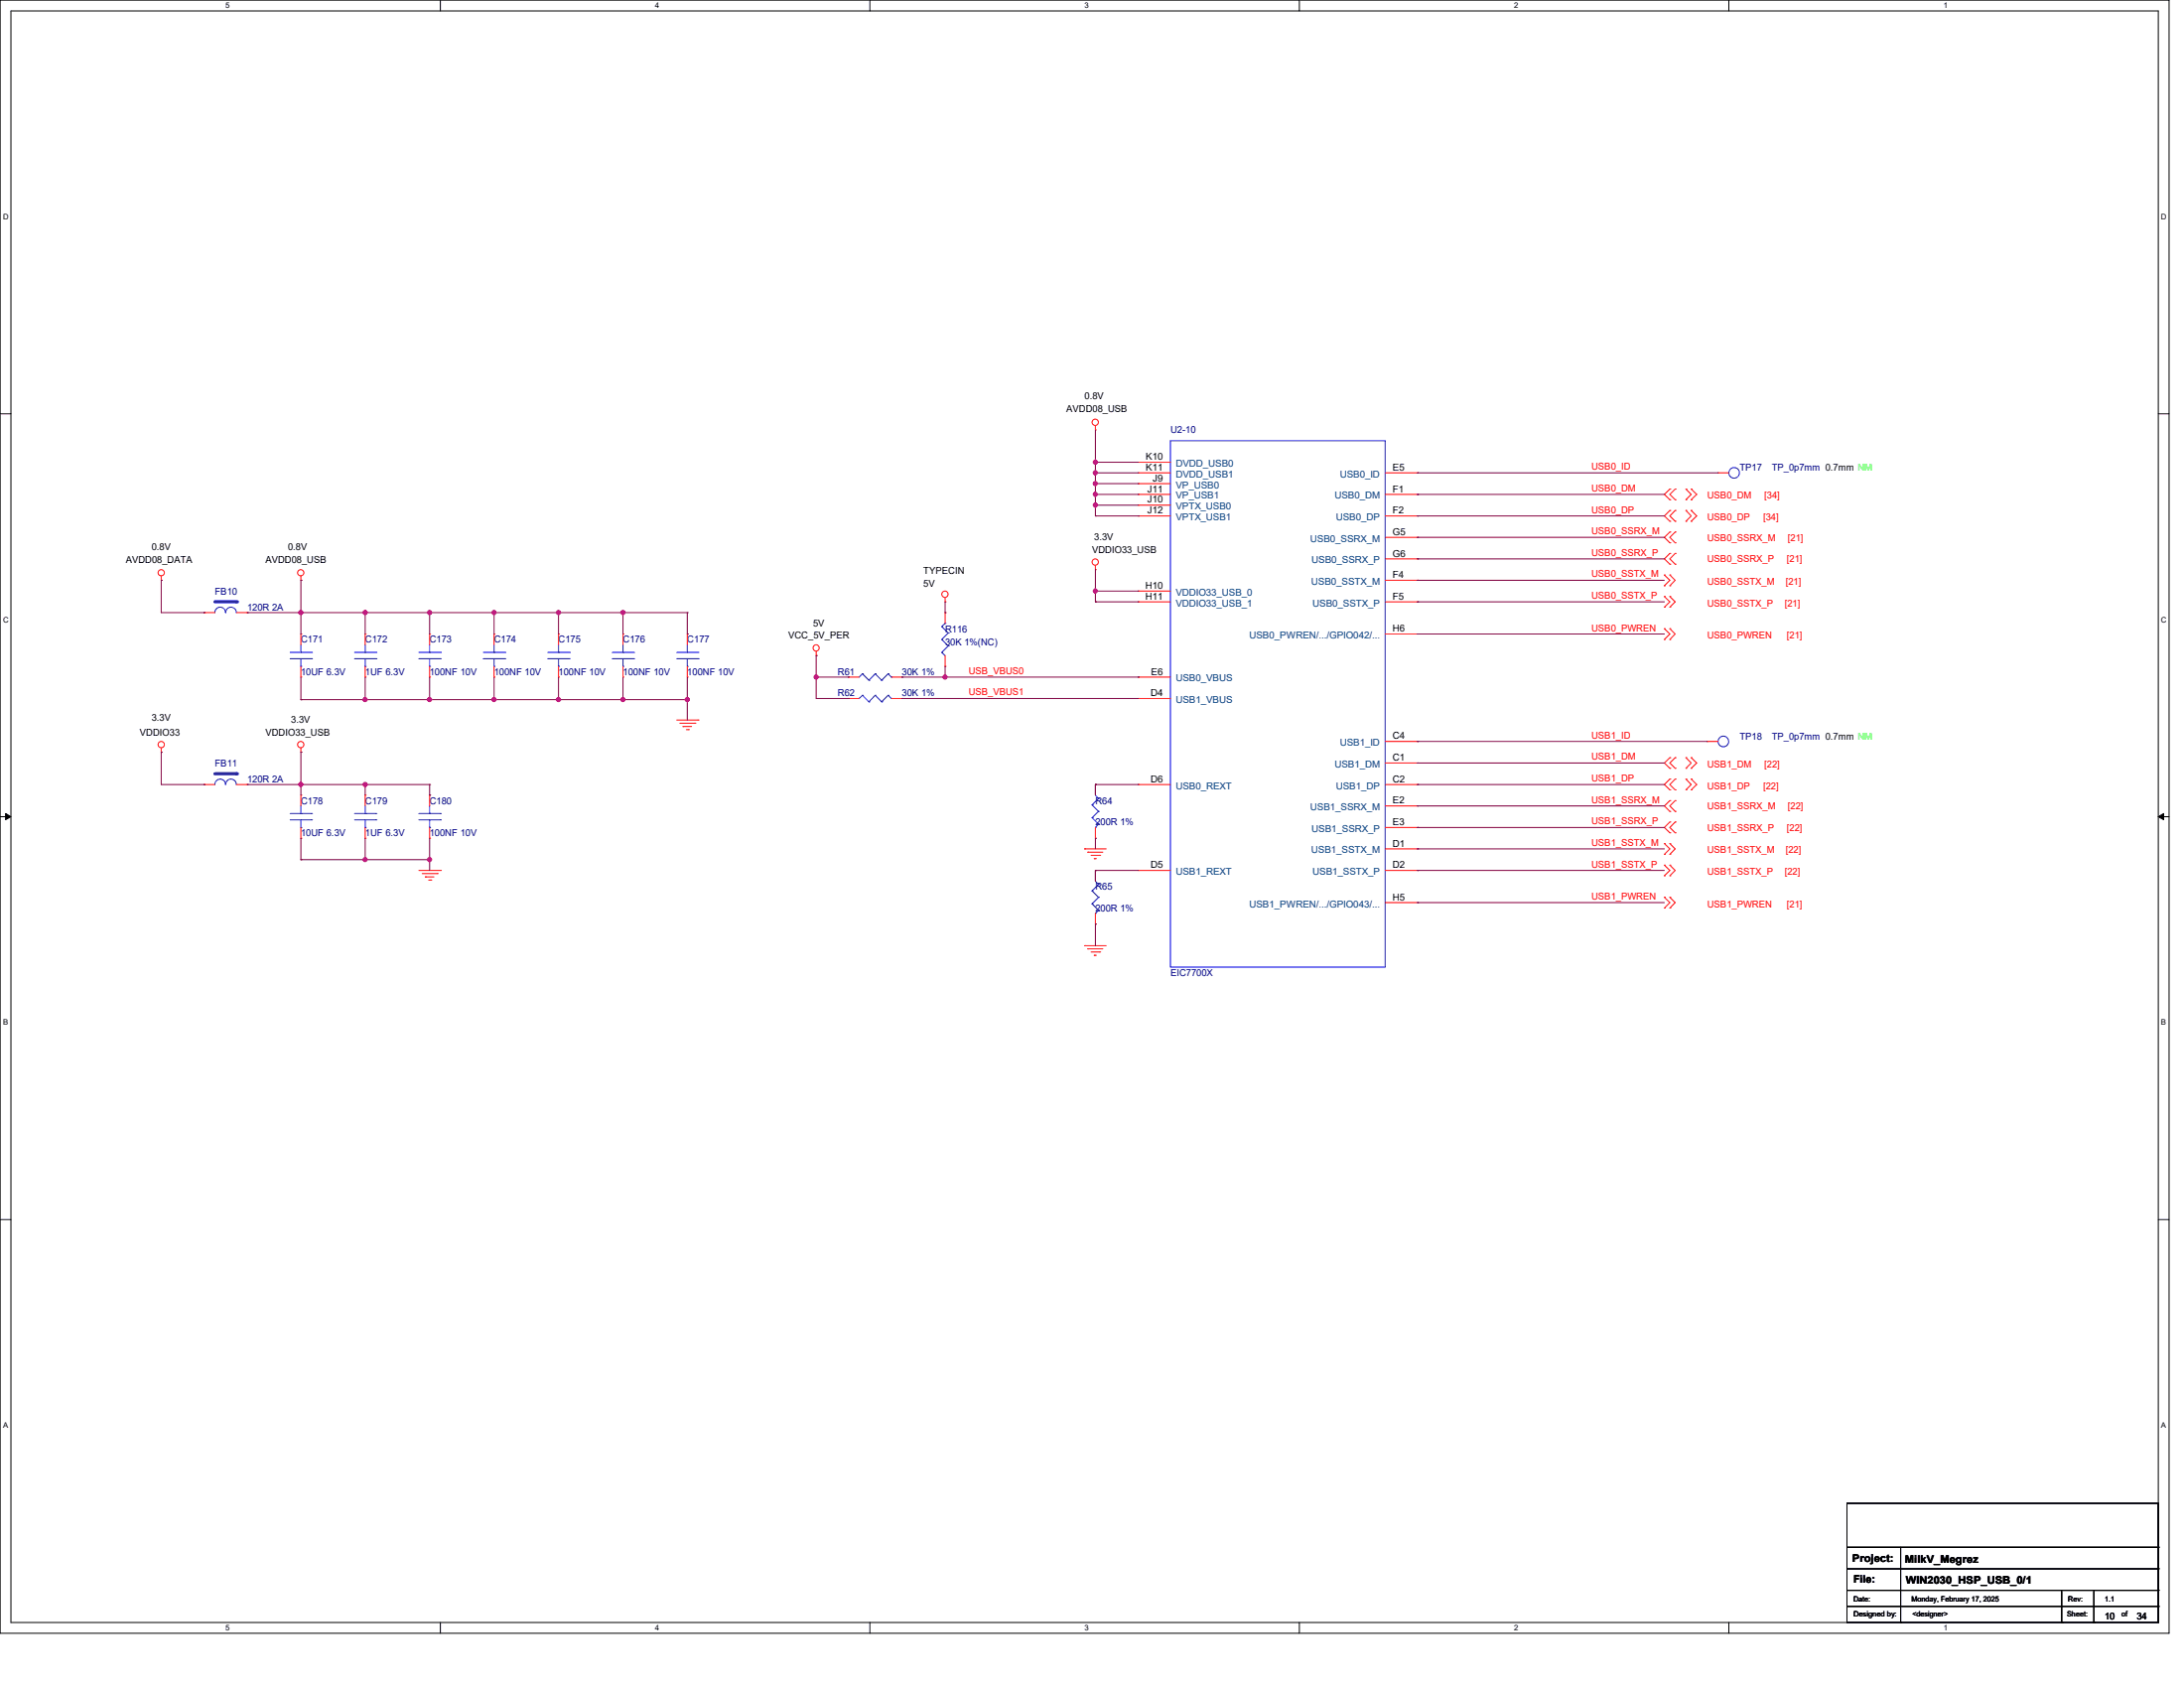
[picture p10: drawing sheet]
<svg xmlns="http://www.w3.org/2000/svg" width="558mm" height="431mm" viewBox="0 0 558 431" stroke-linecap="round" stroke-linejoin="round" font-family="sans-serif">
<g fill="none" stroke="#000" stroke-width=".25">
<path d="M0 0h554.2v417h-554.2zM2.8 2.8h548.6v411.5h-548.6zM112.5 0v2.8M222.2 0v2.8M332 0v2.8M441.7 0v2.8M0 105.7h2.8M551.4 105.7h2.8M0 208.5h2.8M1.4 207.7l1.4 .8-1.4 .8zM551.4 208.5l1.4-.8v1.6zM551.4 208.5h2.8"/>
<path d="M0 311.4h2.8M551.4 311.4h2.8M471.9 383.8h79.5v30.5h-79.5zM471.9 395.1h79.5M485.6 395.1v19.2M551.4 395.1h.1M112.5 414.3v2.7M222.2 414.3v2.7M332 414.3v2.7M441.7 414.3v2.7M471.9 400.6h79.5M471.9 406.1h79.5"/>
<path d="M471.9 410.2h79.5M485.6 414.3h.1M526.8 414.3h.1M526.8 406.1v8.2M535 414.3h.1M535 406.1v8.2M551.4 400.6h.1M551.4 406.1h.1M551.4 410.2h.1"/>
</g>
<path d="M1.4 207.7l1.4 .8-1.4 .8zM551.4 208.5l1.4-.8v1.6z" fill="#000"/>
<g fill="none" stroke="#f00" stroke-width=".25">
<path d="M279.9 109.8h.1M279.9 108.7v1.1M426.6 124.9h.1M426.6 127.6h.1M426.6 130.3h.1M426.6 133.1h.1M426.6 135.8h.1M426.6 138.6h.1M426.6 124.9l-1.4 1.3 1.4 1.4M426.6 130.3l-1.4 1.4 1.4 1.4M426.6 135.8l-1.4 1.4 1.4 1.4M428 127.6h.1"/>
<path d="M428 124.9h.1M428 133.1h.1M428 130.3h.1M428 138.6h.1M428 135.8h.1M428 124.9l-1.4 1.3 1.4 1.4M428 130.3l-1.4 1.4 1.4 1.4M428 135.8l-1.4 1.4 1.4 1.4M430.7 127.6h.1M430.7 124.9h.1M430.7 133.1h.1M430.7 130.3h.1"/>
<path d="M430.7 124.9l1.4 1.3-1.4 1.4M430.7 130.3l1.4 1.4-1.4 1.4M432.1 127.6h.1M432.1 124.9h.1M432.1 133.1h.1M432.1 130.3h.1M432.1 124.9l1.4 1.3-1.4 1.4M432.1 130.3l1.4 1.4-1.4 1.4M41.2 148.2h.1M41.2 147.1v1.1M76.9 148.2h.1M76.9 147.1v1.1"/>
<path d="M241.5 153.7h.1M241.5 152.6v1.1M279.9 145.5h.1M279.9 144.4v1.1M425.2 149.6h.1M425.2 146.8h.1M425.2 155h.1M425.2 152.3h.1M425.2 146.8l1.4 1.4-1.4 1.4M425.2 152.3l1.4 1.4-1.4 1.3M426.6 141.3h.1M426.6 144.1h.1"/>
<path d="M426.6 149.6h.1M426.6 146.8h.1M426.6 155h.1M426.6 152.3h.1M426.6 141.3l-1.4 1.4 1.4 1.4M426.6 146.8l1.4 1.4-1.4 1.4M426.6 152.3l1.4 1.4-1.4 1.3M428 144.1h.1M428 141.3h.1M428 141.3l-1.4 1.4 1.4 1.4M76.9 161.9h.1M76.9 172.9h.1"/>
<path d="M76.9 161.9v2.7M76.9 170.1v2.8M208.5 167.4h.1M208.5 166.3v1.1M216.7 178.3h.1M216.7 178.3h2.8M227.8 178.3h2.7M230.5 178.3h.1M425.2 163.3h.1M425.2 160.5h.1M425.2 160.5l1.4 1.4-1.4 1.4M426.6 163.3h.1"/>
<path d="M426.6 160.5h.1M426.6 160.5l1.4 1.4-1.4 1.4M41.2 192.1h.1M41.2 191v1.1M76.9 192.1h.1M76.9 191v1.1M172.9 183.9h5.5M173.7 184.7h3.8M174.5 185.5h.1M174.5 185.5h2.2M175.3 186.3h.6M175.9 186.3h.1"/>
<path d="M177.5 184.7h.1M178.4 183.9h.1M426.6 193.5h.1M426.6 196.2h.1M426.6 198.9h.1M426.6 193.5l-1.4 1.3 1.4 1.4M426.6 198.9l-1.4 1.4 1.4 1.4M428 196.2h.1M428 193.5h.1M428 198.9h.1M428 193.5l-1.4 1.3 1.4 1.4M428 198.9l-1.4 1.4 1.4 1.4"/>
<path d="M430.7 196.2h.1M430.7 193.5h.1M430.7 198.9h.1M430.7 193.5l1.4 1.3-1.4 1.4M430.7 198.9l1.4 1.4-1.4 1.4M432.1 196.2h.1M432.1 193.5h.1M432.1 198.9h.1M432.1 193.5l1.4 1.3-1.4 1.4M432.1 198.9l1.4 1.4-1.4 1.4M436.2 189.3h.1M436.2 189.3h2.8"/>
<path d="M277.1 216.7h.1M277.1 216.7h5.5M277.9 217.6h.1M277.9 217.6h3.9M278.8 218.4h2.2M279.6 219.2h.1M279.6 219.2h.5M281 218.4h.1M425.2 218.1h.1M425.2 215.4h.1M425.2 215.4l1.4 1.3-1.4 1.4M426.6 201.7h.1"/>
<path d="M426.6 204.4h.1M426.6 207.2h.1M426.6 209.9h.1M426.6 212.6h.1M426.6 218.1h.1M426.6 215.4h.1M426.6 204.4l-1.4 1.4 1.4 1.4M426.6 209.9l-1.4 1.4 1.4 1.3M426.6 215.4l1.4 1.3-1.4 1.4M428 201.7h.1M428 207.2h.1M428 204.4h.1"/>
<path d="M428 212.6h.1M428 209.9h.1M428 204.4l-1.4 1.4 1.4 1.4M428 209.9l-1.4 1.4 1.4 1.3M430.7 201.7h.1M432.1 201.7h.1M107 222.2h5.5M107.9 223.1h3.8M108.7 223.9h.1M108.7 223.9h2.2M109.5 224.7h.6M110.1 224.7h.1"/>
<path d="M111.7 223.1h.1M112.5 222.2h.1M425.2 223.6h.1M425.2 220.9h.1M425.2 231.9h.1M425.2 229.1h.1M425.2 220.9l1.4 1.3-1.4 1.4M425.2 229.1l1.4 1.4-1.4 1.4M426.6 223.6h.1M426.6 220.9h.1M426.6 231.9h.1M426.6 229.1h.1"/>
<path d="M426.6 220.9l1.4 1.3-1.4 1.4M426.6 229.1l1.4 1.4-1.4 1.4M277.1 241.5h.1M277.1 241.5h5.5M277.9 242.3h.1M277.9 242.3h3.9M278.8 243.1h2.2M279.6 243.9h.1M279.6 243.9h.5M281 243.1h.1"/>
<circle cx="279.8" cy="107.8" r=".8"/>
<circle cx="41.2" cy="146.2" r=".8"/>
<circle cx="76.8" cy="146.2" r=".8"/>
<circle cx="241.4" cy="151.7" r=".8"/>
<circle cx="279.8" cy="143.5" r=".8"/>
<circle cx="208.5" cy="165.4" r=".79"/>
<circle cx="41.2" cy="190.1" r=".8"/>
<circle cx="76.8" cy="190.1" r=".8"/>
</g>
<g fill="none" stroke="#00f" stroke-width=".25">
<path d="M74.1 168.2h5.5M74.1 166.6h5.5M76.9 170.1h.1M76.9 166.6h.1M76.9 164.6v2M76.9 168.2v1.9M79.6 168.2h.1M79.6 166.6h.1M220.3 177.5h.1M220.3 177.5l-.8 .8M220.3 177.5l1.7 1.7M222 179.2h.1"/>
<path d="M223.6 177.5h.1M223.6 177.5l-1.6 1.7M223.6 177.5l1.7 1.7M225.3 179.2h.1M226.9 177.5h.1M226.9 177.5l-1.6 1.7M226.9 177.5l.9 .8M227.8 178.3h.1M54.9 200.3a1.36 1.36 0 0 1 1.4-1.4 1.36 1.36 0 0 1 1.3 1.4 1.38 1.38 0 0 1 1.4-1.4 1.38 1.38 0 0 1 1.4 1.4"/>
<circle cx="440.3" cy="189.3" r="1.35"/>
</g>
<path d="M54.9 197.6h5.5" fill="none" stroke="#00f" stroke-width=".8"/>
<circle cx="60.4" cy="197.6" r=".4" fill="#00f"/>
<g fill="none" stroke="#f00" stroke-width=".25">
<path d="M439 120.7h.1M439 120.7h2.7M241.5 156.4h.1M241.5 156.4v2.8M93.3 161.9h.1M93.3 172.9h.1M93.3 161.9v2.7M93.3 170.1v2.8M109.8 161.9h.1M109.8 172.9h.1M109.8 161.9v2.7M109.8 170.1v2.8"/>
<path d="M126.2 161.9h.1M126.2 172.9h.1M126.2 161.9v2.7M126.2 170.1v2.8M159.2 161.9h.1M159.2 172.9h.1M159.2 161.9v2.7M159.2 170.1v2.8M175.6 161.9h.1M175.6 172.9h.1M175.6 161.9v2.7M175.6 170.1v2.8"/>
<path d="M216.7 172.9h.1M216.7 172.9h2.8M227.8 172.9h2.7M230.5 172.9h.1M241.5 170.1h.1M241.5 167.4v2.7M52.2 200.3h.1M52.2 200.3h2.7M60.4 200.3h2.8M63.2 200.3h.1M76.9 203h.1M76.9 214h.1"/>
<path d="M76.9 203v2.8M76.9 211.3v2.7M279.9 200.3h.1M279.9 214h.1M279.9 200.3v2.7M279.9 211.3v2.7M279.9 222.2h.1M279.9 236h.1M279.9 222.2v2.8M279.9 233.2v2.8"/>
</g>
<g fill="none" stroke="#00f" stroke-width=".25">
<path d="M54.9 156.4a1.36 1.36 0 0 1 1.4-1.4 1.36 1.36 0 0 1 1.3 1.4 1.38 1.38 0 0 1 1.4-1.4 1.38 1.38 0 0 1 1.4 1.4M240.6 160h.1M240.6 160l1.7 1.6M241.5 159.2h.1M241.5 159.2l-.9 .8M90.6 168.2h5.5M90.6 166.6h5.5M93.3 170.1h.1M93.3 166.6h.1M93.3 164.6v2M93.3 168.2v1.9M96.1 168.2h.1"/>
<path d="M96.1 166.6h.1M107 168.2h5.5M107 166.6h5.5M109.8 170.1h.1M109.8 166.6h.1M109.8 164.6v2M109.8 168.2v1.9M112.5 168.2h.1M112.5 166.6h.1M123.5 168.2h5.5M123.5 166.6h5.5M126.2 170.1h.1"/>
<path d="M126.2 166.6h.1M126.2 164.6v2M126.2 168.2v1.9M129 168.2h.1M129 166.6h.1M156.4 168.2h5.5M156.4 166.6h5.5M159.2 170.1h.1M159.2 166.6h.1M159.2 164.6v2M159.2 168.2v1.9M161.9 168.2h.1"/>
<path d="M161.9 166.6h.1M172.9 168.2h5.5M172.9 166.6h5.5M175.6 170.1h.1M175.6 166.6h.1M175.6 164.6v2M175.6 168.2v1.9M178.4 168.2h.1M178.4 166.6h.1M220.3 172h.1M220.3 172l-.8 .9M220.3 172l1.7 1.7"/>
<path d="M222 173.7h.1M223.6 172h.1M223.6 172l-1.6 1.7M223.6 172l1.7 1.7M225.3 173.7h.1M226.9 172h.1M226.9 172l-1.6 1.7M226.9 172l.9 .9M227.8 172.9h.1M240.6 166.6h.1M240.6 163.3h.1M240.6 166.6l.9 .8"/>
<path d="M240.6 163.3l1.7 1.6M242.3 164.9h.1M242.3 161.6h.1M242.3 164.9l-1.7 1.7M242.3 161.6l-1.7 1.7M74.1 209.3h5.5M74.1 207.7h5.5M76.9 211.3h.1M76.9 207.7h.1M76.9 205.8v1.9M76.9 209.3v2M79.6 209.3h.1"/>
<path d="M79.6 207.7h.1M279 205.5h.1M279 208.8h.1M279 205.5l1.7 1.7M279 208.8l1.7 1.6M279.9 211.3h.1M279.9 203l.8 .9M280.7 203.9h.1M280.7 207.2h.1M280.7 210.4h.1M280.7 203.9l-1.7 1.6M280.7 207.2l-1.7 1.6"/>
<path d="M280.7 210.4l-.8 .9M279 227.5h.1M279 230.8h.1M279 227.5l1.7 1.6M279 230.8l1.7 1.6M279.9 233.2h.1M279.9 225l.8 .8M280.7 225.8h.1M280.7 229.1h.1M280.7 232.4h.1M280.7 225.8l-1.7 1.7M280.7 229.1l-1.7 1.7"/>
<path d="M280.7 232.4l-.8 .8"/>
<circle cx="443.1" cy="120.7" r="1.35"/>
</g>
<path d="M54.9 153.7h5.5" fill="none" stroke="#00f" stroke-width=".8"/>
<circle cx="60.4" cy="153.7" r=".4" fill="#00f"/>
<g fill="none" stroke="#f00" stroke-width=".25">
<path d="M290.8 118h.1M290.8 118h8.2M290.8 120.7h.1M290.8 123.5h.1M290.8 126.2h.1M290.8 129h.1M290.8 131.7h.1M290.8 120.7h8.2M290.8 123.5h8.2M290.8 126.2h8.2M290.8 129h8.2M290.8 131.7h8.2"/>
<path d="M353.9 120.7h8.3M353.9 126.2h8.3M353.9 131.7h8.3M353.9 137.2h8.3M362.2 120.7h.1M362.2 126.2h.1M362.2 131.7h.1M362.2 137.2h.1M52.2 156.4h.1M52.2 156.4h2.7M60.4 156.4h2.8M63.2 156.4h.1"/>
<path d="M290.8 150.9h.1M290.8 153.7h.1M290.8 150.9h8.2M290.8 153.7h8.2M353.9 153.7h8.3M353.9 142.7h8.3M353.9 148.2h8.3M362.2 142.7h.1M362.2 148.2h.1M362.2 153.7h.1M142.7 161.9h.1M142.7 172.9h.1"/>
<path d="M142.7 161.9v2.7M142.7 170.1v2.8M290.8 172.9h.1M290.8 178.3h.1M290.8 172.9h8.2M290.8 178.3h8.2M353.9 161.9h8.3M362.2 161.9h.1M353.9 189.3h8.3M353.9 194.8h8.3M362.2 189.3h.1M362.2 194.8h.1"/>
<path d="M93.3 203h.1M93.3 214h.1M93.3 203v2.8M93.3 211.3v2.7M109.8 203h.1M109.8 214h.1M109.8 203v2.8M109.8 211.3v2.7M290.8 200.3h.1M290.8 200.3h8.2M353.9 200.3h8.3M353.9 205.8h8.3"/>
<path d="M353.9 211.3h8.3M353.9 216.7h8.3M362.2 200.3h.1M362.2 205.8h.1M362.2 211.3h.1M362.2 216.7h.1M290.8 222.2h.1M290.8 222.2h8.2M353.9 222.2h8.3M353.9 230.5h8.3M362.2 222.2h.1M362.2 230.5h.1"/>
</g>
<g fill="none" stroke="#00f" stroke-width=".25">
<path d="M299 112.5h54.9v134.4h-54.9zM140 168.2h5.5M140 166.6h5.5M142.7 170.1h.1M142.7 166.6h.1M142.7 164.6v2M142.7 168.2v1.9M145.5 168.2h.1M145.5 166.6h.1M90.6 209.3h5.5M90.6 207.7h5.5M93.3 211.3h.1"/>
<path d="M93.3 207.7h.1M93.3 205.8v1.9M93.3 209.3v2M96.1 209.3h.1M96.1 207.7h.1M107 209.3h5.5M107 207.7h5.5M109.8 211.3h.1M109.8 207.7h.1M109.8 205.8v1.9M109.8 209.3v2M112.5 209.3h.1"/>
<path d="M112.5 207.7h.1"/>
</g>
<path d="M279.9 118h.1M279.9 118h10.9M279.9 150.9h.1M279.9 150.9h10.9" fill="none" stroke="#800040" stroke-width=".25"/>
<circle cx="279.8" cy="150.9" r=".53" fill="#f0f"/>
<circle cx="279.8" cy="150.9" r=".53" fill="none" stroke="#f0f" stroke-width=".25"/>
<g fill="none" stroke="#800040" stroke-width=".25">
<path d="M362.2 120.7h.1M362.2 126.2h.1M362.2 131.7h.1M362.2 137.2h.1M362.2 120.7h76.8M362.2 126.2h63M362.2 131.7h63M362.2 137.2h63M41.2 148.2h.1M41.2 148.2v8.2h11M52.2 156.4h.1M76.9 156.4h.1"/>
<path d="M76.9 156.4v5.5M279.9 150.9h.1M279.9 153.7h.1M279.9 145.5v5.4M279.9 153.7h10.9M362.2 142.7h.1M362.2 148.2h.1M362.2 153.7h.1M362.2 153.7h63M362.2 142.7h63M362.2 148.2h63M362.2 161.9h.1"/>
<path d="M362.2 161.9h63M362.2 189.3h.1M362.2 194.8h.1M362.2 189.3h74M362.2 194.8h63M279.9 200.3h.1M279.9 214h.1M279.9 200.3v2.7M279.9 214v2.7M279.9 200.3h10.9M362.2 200.3h.1M362.2 205.8h.1"/>
<path d="M362.2 211.3h.1M362.2 216.7h.1M362.2 200.3h63M362.2 205.8h63M362.2 211.3h63M362.2 216.7h63M279.9 222.2h.1M279.9 236h.1M279.9 222.2v2.8M279.9 236v5.5M279.9 222.2h10.9M362.2 222.2h.1"/>
<path d="M362.2 230.5h.1M362.2 222.2h63M362.2 230.5h63"/>
</g>
<circle cx="76.9" cy="156.4" r=".53" fill="#f0f"/>
<circle cx="76.9" cy="156.4" r=".53" fill="none" stroke="#f0f" stroke-width=".25"/>
<path d="M76.9 178.6h.1M76.9 178.6h32.9M93.3 178.6h.1" fill="none" stroke="#800040" stroke-width=".25"/>
<circle cx="109.7" cy="178.6" r=".53" fill="#f0f"/>
<circle cx="109.7" cy="178.6" r=".53" fill="none" stroke="#f0f" stroke-width=".25"/>
<circle cx="93.3" cy="178.6" r=".53" fill="#f0f"/>
<circle cx="93.3" cy="178.6" r=".53" fill="none" stroke="#f0f" stroke-width=".25"/>
<path d="M63.2 156.4h.1M63.2 156.4h13.7M109.8 178.6h.1M109.8 178.6h32.9M126.2 178.6h.1" fill="none" stroke="#800040" stroke-width=".25"/>
<circle cx="142.7" cy="178.6" r=".53" fill="#f0f"/>
<circle cx="142.7" cy="178.6" r=".53" fill="none" stroke="#f0f" stroke-width=".25"/>
<circle cx="126.2" cy="178.6" r=".53" fill="#f0f"/>
<circle cx="126.2" cy="178.6" r=".53" fill="none" stroke="#f0f" stroke-width=".25"/>
<path d="M142.7 178.6h.1M142.7 178.6h16.5" fill="none" stroke="#800040" stroke-width=".25"/>
<circle cx="159.2" cy="178.6" r=".53" fill="#f0f"/>
<circle cx="159.2" cy="178.6" r=".53" fill="none" stroke="#f0f" stroke-width=".25"/>
<path d="M159.2 178.6h.1M159.2 178.6h16.4M175.6 178.6h.1M175.6 178.6v5.3" fill="none" stroke="#800040" stroke-width=".25"/>
<circle cx="175.6" cy="178.6" r=".53" fill="#f0f"/>
<circle cx="175.6" cy="178.6" r=".53" fill="none" stroke="#f0f" stroke-width=".25"/>
<path d="M76.9 148.2h.1M76.9 148.2v8.2M41.2 192.1h.1M41.2 192.1v8.2h11M76.9 192.1h.1M76.9 192.1v8.2h-13.7M52.2 200.3h.1M63.2 200.3h.1" fill="none" stroke="#800040" stroke-width=".25"/>
<circle cx="76.9" cy="200.3" r=".53" fill="#f0f"/>
<circle cx="76.9" cy="200.3" r=".53" fill="none" stroke="#f0f" stroke-width=".25"/>
<path d="M230.5 178.3h.1M230.5 178.3h60.3M241.5 172.9h49.3M290.8 172.9h.1M76.9 200.3h.1M76.9 200.3v2.7" fill="none" stroke="#800040" stroke-width=".25"/>
<circle cx="241.4" cy="172.9" r=".53" fill="#f0f"/>
<circle cx="241.4" cy="172.9" r=".53" fill="none" stroke="#f0f" stroke-width=".25"/>
<path d="M279.9 118h.1M279.9 109.8v10.9M279.9 120.7h.1M279.9 131.7h10.9M290.8 131.7h.1M241.5 156.4h.1M241.5 153.7v2.7" fill="none" stroke="#800040" stroke-width=".25"/>
<circle cx="279.8" cy="118" r=".53" fill="#f0f"/>
<circle cx="279.8" cy="118" r=".53" fill="none" stroke="#f0f" stroke-width=".25"/>
<path d="M279.9 120.7h.1M279.9 123.5h.1M279.9 120.7h10.9M279.9 120.7v2.8" fill="none" stroke="#800040" stroke-width=".25"/>
<circle cx="279.8" cy="120.7" r=".53" fill="#f0f"/>
<circle cx="279.8" cy="120.7" r=".53" fill="none" stroke="#f0f" stroke-width=".25"/>
<circle cx="279.8" cy="123.5" r=".53" fill="#f0f"/>
<circle cx="279.8" cy="123.5" r=".53" fill="none" stroke="#f0f" stroke-width=".25"/>
<path d="M279.9 123.5h.1M279.9 126.2h.1M279.9 123.5h10.9M279.9 123.5v2.7" fill="none" stroke="#800040" stroke-width=".25"/>
<circle cx="279.8" cy="126.2" r=".53" fill="#f0f"/>
<circle cx="279.8" cy="126.2" r=".53" fill="none" stroke="#f0f" stroke-width=".25"/>
<path d="M279.9 126.2h.1M279.9 129h.1M279.9 131.7h.1M279.9 126.2h10.9M279.9 126.2v5.5M279.9 129h10.9" fill="none" stroke="#800040" stroke-width=".25"/>
<circle cx="279.8" cy="129" r=".53" fill="#f0f"/>
<circle cx="279.8" cy="129" r=".53" fill="none" stroke="#f0f" stroke-width=".25"/>
<path d="M76.9 156.4h16.4M93.3 156.4h.1M159.2 156.4h.1M159.2 156.4v5.5M175.6 156.4v5.5M279.9 153.7h.1M279.9 150.9v2.8M175.6 161.9h.1" fill="none" stroke="#800040" stroke-width=".25"/>
<circle cx="159.2" cy="156.4" r=".53" fill="#f0f"/>
<circle cx="159.2" cy="156.4" r=".53" fill="none" stroke="#f0f" stroke-width=".25"/>
<path d="M126.2 156.4h.1M126.2 156.4h49.4M126.2 156.4v5.5M142.7 156.4h.1M142.7 156.4v5.5M159.2 156.4h.1M175.6 156.4h.1" fill="none" stroke="#800040" stroke-width=".25"/>
<circle cx="126.2" cy="156.4" r=".53" fill="#f0f"/>
<circle cx="126.2" cy="156.4" r=".53" fill="none" stroke="#f0f" stroke-width=".25"/>
<circle cx="142.7" cy="156.4" r=".53" fill="#f0f"/>
<circle cx="142.7" cy="156.4" r=".53" fill="none" stroke="#f0f" stroke-width=".25"/>
<path d="M109.8 156.4h.1M109.8 156.4v5.5" fill="none" stroke="#800040" stroke-width=".25"/>
<circle cx="109.7" cy="156.4" r=".53" fill="#f0f"/>
<circle cx="109.7" cy="156.4" r=".53" fill="none" stroke="#f0f" stroke-width=".25"/>
<path d="M93.3 156.4h.1M93.3 156.4v5.5M109.8 156.4h16.4M126.2 156.4h.1" fill="none" stroke="#800040" stroke-width=".25"/>
<circle cx="93.3" cy="156.4" r=".53" fill="#f0f"/>
<circle cx="93.3" cy="156.4" r=".53" fill="none" stroke="#f0f" stroke-width=".25"/>
<path d="M93.3 156.4h16.5M109.8 156.4h.1M76.9 200.3h32.9M93.3 200.3h.1M93.3 200.3v2.7M109.8 203h.1M109.8 200.3h.1M109.8 200.3v2.7" fill="none" stroke="#800040" stroke-width=".25"/>
<circle cx="93.3" cy="200.3" r=".53" fill="#f0f"/>
<circle cx="93.3" cy="200.3" r=".53" fill="none" stroke="#f0f" stroke-width=".25"/>
<path d="M76.9 219.5h.1M76.9 219.5h32.9M93.3 219.5h.1M109.8 219.5h.1M109.8 219.5v2.7" fill="none" stroke="#800040" stroke-width=".25"/>
<circle cx="109.7" cy="219.5" r=".53" fill="#f0f"/>
<circle cx="109.7" cy="219.5" r=".53" fill="none" stroke="#f0f" stroke-width=".25"/>
<circle cx="93.3" cy="219.5" r=".53" fill="#f0f"/>
<circle cx="93.3" cy="219.5" r=".53" fill="none" stroke="#f0f" stroke-width=".25"/>
<path d="M208.5 172.9h8.2M216.7 172.9h.1" fill="none" stroke="#800040" stroke-width=".25"/>
<circle cx="208.5" cy="172.9" r=".53" fill="#f0f"/>
<circle cx="208.5" cy="172.9" r=".53" fill="none" stroke="#f0f" stroke-width=".25"/>
<g fill="none" stroke="#800040" stroke-width=".25">
<path d="M76.9 178.6h.1M76.9 172.9v5.7M93.3 178.6h.1M93.3 172.9v5.7M109.8 178.6h.1M109.8 172.9v5.7M126.2 178.6h.1M126.2 172.9v5.7M142.7 178.6h.1M142.7 172.9v5.7M159.2 178.6h.1M159.2 172.9v5.7"/>
<path d="M175.6 178.6h.1M175.6 172.9v5.7M208.5 167.4h.1M208.5 172.9h.1M208.5 167.4v10.9h8.2M216.7 178.3h.1M230.5 172.9h.1M230.5 172.9h11M241.5 172.9h.1M241.5 170.1v2.8M76.9 219.5h.1M76.9 214v5.5"/>
<path d="M93.3 219.5h.1M93.3 214v5.5M109.8 219.5h.1M109.8 214v5.5"/>
</g>
<circle cx="279.8" cy="150.9" r=".53" fill="#f0f"/>
<circle cx="279.8" cy="150.9" r=".53" fill="none" stroke="#f0f" stroke-width=".25"/>
<circle cx="76.9" cy="156.4" r=".53" fill="#f0f"/>
<circle cx="76.9" cy="156.4" r=".53" fill="none" stroke="#f0f" stroke-width=".25"/>
<circle cx="109.7" cy="178.6" r=".53" fill="#f0f"/>
<circle cx="109.7" cy="178.6" r=".53" fill="none" stroke="#f0f" stroke-width=".25"/>
<circle cx="93.3" cy="178.6" r=".53" fill="#f0f"/>
<circle cx="93.3" cy="178.6" r=".53" fill="none" stroke="#f0f" stroke-width=".25"/>
<circle cx="142.7" cy="178.6" r=".53" fill="#f0f"/>
<circle cx="142.7" cy="178.6" r=".53" fill="none" stroke="#f0f" stroke-width=".25"/>
<circle cx="126.2" cy="178.6" r=".53" fill="#f0f"/>
<circle cx="126.2" cy="178.6" r=".53" fill="none" stroke="#f0f" stroke-width=".25"/>
<circle cx="159.2" cy="178.6" r=".53" fill="#f0f"/>
<circle cx="159.2" cy="178.6" r=".53" fill="none" stroke="#f0f" stroke-width=".25"/>
<circle cx="175.6" cy="178.6" r=".53" fill="#f0f"/>
<circle cx="175.6" cy="178.6" r=".53" fill="none" stroke="#f0f" stroke-width=".25"/>
<circle cx="76.9" cy="200.3" r=".53" fill="#f0f"/>
<circle cx="76.9" cy="200.3" r=".53" fill="none" stroke="#f0f" stroke-width=".25"/>
<circle cx="241.4" cy="172.9" r=".53" fill="#f0f"/>
<circle cx="241.4" cy="172.9" r=".53" fill="none" stroke="#f0f" stroke-width=".25"/>
<circle cx="279.8" cy="118" r=".53" fill="#f0f"/>
<circle cx="279.8" cy="118" r=".53" fill="none" stroke="#f0f" stroke-width=".25"/>
<circle cx="279.8" cy="120.7" r=".53" fill="#f0f"/>
<circle cx="279.8" cy="120.7" r=".53" fill="none" stroke="#f0f" stroke-width=".25"/>
<circle cx="279.8" cy="123.5" r=".53" fill="#f0f"/>
<circle cx="279.8" cy="123.5" r=".53" fill="none" stroke="#f0f" stroke-width=".25"/>
<circle cx="279.8" cy="126.2" r=".53" fill="#f0f"/>
<circle cx="279.8" cy="126.2" r=".53" fill="none" stroke="#f0f" stroke-width=".25"/>
<circle cx="279.8" cy="129" r=".53" fill="#f0f"/>
<circle cx="279.8" cy="129" r=".53" fill="none" stroke="#f0f" stroke-width=".25"/>
<circle cx="159.2" cy="156.4" r=".53" fill="#f0f"/>
<circle cx="159.2" cy="156.4" r=".53" fill="none" stroke="#f0f" stroke-width=".25"/>
<circle cx="126.2" cy="156.4" r=".53" fill="#f0f"/>
<circle cx="126.2" cy="156.4" r=".53" fill="none" stroke="#f0f" stroke-width=".25"/>
<circle cx="142.7" cy="156.4" r=".53" fill="#f0f"/>
<circle cx="142.7" cy="156.4" r=".53" fill="none" stroke="#f0f" stroke-width=".25"/>
<circle cx="109.7" cy="156.4" r=".53" fill="#f0f"/>
<circle cx="109.7" cy="156.4" r=".53" fill="none" stroke="#f0f" stroke-width=".25"/>
<circle cx="93.3" cy="156.4" r=".53" fill="#f0f"/>
<circle cx="93.3" cy="156.4" r=".53" fill="none" stroke="#f0f" stroke-width=".25"/>
<circle cx="93.3" cy="200.3" r=".53" fill="#f0f"/>
<circle cx="93.3" cy="200.3" r=".53" fill="none" stroke="#f0f" stroke-width=".25"/>
<circle cx="109.7" cy="219.5" r=".53" fill="#f0f"/>
<circle cx="109.7" cy="219.5" r=".53" fill="none" stroke="#f0f" stroke-width=".25"/>
<circle cx="93.3" cy="219.5" r=".53" fill="#f0f"/>
<circle cx="93.3" cy="219.5" r=".53" fill="none" stroke="#f0f" stroke-width=".25"/>
<circle cx="208.5" cy="172.9" r=".53" fill="#f0f"/>
<circle cx="208.5" cy="172.9" r=".53" fill="none" stroke="#f0f" stroke-width=".25"/>
<g font-size="2.7">
<text x="473.2" y="398.7">Project:</text>
<text x="486.7" y="399">MilkV_Megrez</text>
<text x="473.5" y="404.2">File:</text>
<text x="487" y="404.5">WIN2030_HSP_USB_0/1</text>
</g>
<g font-size="2.5">
<text x="277.1" y="101.9">0.8V</text>
<text x="272.5" y="105.2">AVDD08_USB</text>
<text x="292.8" y="117.4">K10</text>
<text x="292.8" y="120.1">K11</text>
<text x="293.2" y="125.6">J11</text>
<text x="294.6" y="122.9">J9</text>
<text x="355.8" y="120.1">E5</text>
<text x="355.8" y="125.6">F1</text>
<text x="293.2" y="128.4">J10</text>
<text x="293.2" y="131.1">J12</text>
<text x="355.8" y="131.1">F2</text>
<text x="279.6" y="137.8">3.3V</text>
<text x="355.8" y="136.6">G5</text>
<text x="32.1" y="143.8">AVDD08_DATA</text>
<text x="38.7" y="140.5">0.8V</text>
<text x="67.8" y="143.8">AVDD08_USB</text>
<text x="73.6" y="140.5">0.8V</text>
<text x="279" y="141.1">VDDIO33_USB</text>
<text x="355.8" y="142.1">G6</text>
<text x="236" y="146.6">TYPECIN</text>
<text x="236" y="149.9">5V</text>
<text x="355.8" y="147.6">F4</text>
<text x="292.7" y="150.3">H10</text>
<text x="292.7" y="153.1">H11</text>
<text x="355.8" y="153.1">F5</text>
<text x="207.7" y="160">5V</text>
<text x="355.8" y="161.3">H6</text>
<text x="201.4" y="163">VCC_5V_PER</text>
<text x="294.1" y="172.3">E6</text>
<text x="294" y="177.8">D4</text>
<text x="38.7" y="184.1">3.3V</text>
<text x="74.4" y="184.4">3.3V</text>
<text x="35.7" y="187.7">VDDIO33</text>
<text x="67.8" y="187.7">VDDIO33_USB</text>
<text x="355.8" y="188.7">C4</text>
<text x="355.8" y="194.2">C1</text>
<text x="294" y="199.7">D6</text>
<text x="355.8" y="199.7">C2</text>
<text x="355.8" y="205.2">E2</text>
<text x="355.8" y="210.7">E3</text>
<text x="294" y="221.7">D5</text>
<text x="355.8" y="216.2">D1</text>
<text x="355.8" y="221.7">D2</text>
<text x="355.8" y="229.9">H5</text>
<text x="537.7" y="413.5">10</text>
<text x="545.9" y="413.5">34</text>
</g>
<g font-size="2.5" fill="#000080">
<text x="299" y="110.7">U2-10</text>
<text x="444.5" y="120.3">TP17</text>
<text x="452.7" y="120.3">TP_0p7mm 0.7mm NM</text>
<text x="54.9" y="151.8">FB10</text>
<text x="63.2" y="155.9">120R 2A</text>
<text x="241.5" y="161.4">R116</text>
<text x="76.9" y="164.1">C171</text>
<text x="93.3" y="164.1">C172</text>
<text x="109.8" y="164.1">C173</text>
<text x="126.2" y="164.1">C174</text>
<text x="142.7" y="164.1">C175</text>
<text x="159.2" y="164.1">C176</text>
<text x="175.6" y="164.1">C177</text>
<text x="241.5" y="164.7">30K 1%(NC)</text>
<text x="76.9" y="172.4">10UF 6.3V</text>
<text x="93.3" y="172.4">1UF 6.3V</text>
<text x="109.8" y="172.4">100NF 10V</text>
<text x="126.2" y="172.4">100NF 10V</text>
<text x="142.7" y="172.4">100NF 10V</text>
<text x="159.2" y="172.4">100NF 10V</text>
<text x="175.6" y="172.4">100NF 10V</text>
<text x="214" y="172.4">R61</text>
<text x="230.5" y="172.4">30K 1%</text>
<text x="214" y="177.8">R62</text>
<text x="230.5" y="177.8">30K 1%</text>
<text x="444.5" y="188.8">TP18</text>
<text x="452.7" y="188.8">TP_0p7mm 0.7mm NM</text>
<text x="54.9" y="195.7">FB11</text>
<text x="63.2" y="199.8">120R 2A</text>
<text x="76.9" y="205.3">C178</text>
<text x="93.3" y="205.3">C179</text>
<text x="109.8" y="205.3">C180</text>
<text x="279.9" y="205.3">R64</text>
<text x="76.9" y="213.5">10UF 6.3V</text>
<text x="93.3" y="213.5">1UF 6.3V</text>
<text x="109.8" y="213.5">100NF 10V</text>
<text x="279.9" y="210.8">200R 1%</text>
<text x="279.9" y="227.2">R65</text>
<text x="279.9" y="232.7">200R 1%</text>
<text x="299" y="249.2">EIC7700X</text>
</g>
<g font-size="2.5" fill="#004080">
<text x="300.4" y="119.2">DVDD_USB0</text>
<text x="300.4" y="121.9">DVDD_USB1</text>
<text x="300.4" y="124.6">VP_USB0</text>
<text x="342.3" y="121.9">USB0_ID</text>
<text x="300.4" y="127.4">VP_USB1</text>
<text x="300.4" y="130.1">VPTX_USB0</text>
<text x="341" y="127.4">USB0_DM</text>
<text x="300.4" y="132.9">VPTX_USB1</text>
<text x="341.3" y="132.9">USB0_DP</text>
<text x="334.8" y="138.3">USB0_SSRX_M</text>
<text x="335.1" y="143.8">USB0_SSRX_P</text>
<text x="335" y="149.3">USB0_SSTX_M</text>
<text x="300.4" y="152.1">VDDIO33_USB_0</text>
<text x="300.4" y="154.8">VDDIO33_USB_1</text>
<text x="335.4" y="154.8">USB0_SSTX_P</text>
<text x="319.2" y="163">USB0_PWREN/.../GPIO042/...</text>
<text x="300.4" y="174">USB0_VBUS</text>
<text x="300.4" y="179.5">USB1_VBUS</text>
<text x="342.3" y="190.5">USB1_ID</text>
<text x="341" y="196">USB1_DM</text>
<text x="300.4" y="201.5">USB0_REXT</text>
<text x="341.3" y="201.5">USB1_DP</text>
<text x="334.8" y="206.9">USB1_SSRX_M</text>
<text x="335.1" y="212.4">USB1_SSRX_P</text>
<text x="335" y="217.9">USB1_SSTX_M</text>
<text x="300.4" y="223.4">USB1_REXT</text>
<text x="335.4" y="223.4">USB1_SSTX_P</text>
<text x="319.2" y="231.6">USB1_PWREN/.../GPIO043/...</text>
</g>
<g font-size="2.5" fill="#f00">
<text x="406.6" y="120">USB0_ID</text>
<text x="406.6" y="125.5">USB0_DM</text>
<text x="406.6" y="131">USB0_DP</text>
<text x="436.2" y="127.4">USB0_DM</text>
<text x="450.8" y="127.4">[34]</text>
<text x="406.6" y="136.4">USB0_SSRX_M</text>
<text x="436.2" y="132.9">USB0_DP</text>
<text x="450.5" y="132.9">[34]</text>
<text x="406.6" y="141.9">USB0_SSRX_P</text>
<text x="436.2" y="138.1">USB0_SSRX_M</text>
<text x="436.2" y="143.6">USB0_SSRX_P</text>
<text x="456.5" y="143.6">[21]</text>
<text x="456.8" y="138.1">[21]</text>
<text x="406.6" y="147.4">USB0_SSTX_M</text>
<text x="436.2" y="149.3">USB0_SSTX_M</text>
<text x="456.2" y="149.3">[21]</text>
<text x="406.6" y="152.9">USB0_SSTX_P</text>
<text x="436.2" y="154.8">USB0_SSTX_P</text>
<text x="456" y="154.8">[21]</text>
<text x="406.6" y="161.1">USB0_PWREN</text>
<text x="436.2" y="163">USB0_PWREN</text>
<text x="456.5" y="163">[21]</text>
<text x="247.5" y="172.1">USB_VBUS0</text>
<text x="247.5" y="177.6">USB_VBUS1</text>
<text x="406.6" y="188.6">USB1_ID</text>
<text x="406.6" y="194.1">USB1_DM</text>
<text x="436.2" y="196">USB1_DM</text>
<text x="450.8" y="196">[22]</text>
<text x="406.6" y="199.6">USB1_DP</text>
<text x="436.2" y="201.5">USB1_DP</text>
<text x="450.5" y="201.5">[22]</text>
<text x="406.6" y="205">USB1_SSRX_M</text>
<text x="436.2" y="206.7">USB1_SSRX_M</text>
<text x="456.8" y="206.7">[22]</text>
<text x="406.6" y="210.5">USB1_SSRX_P</text>
<text x="406.6" y="216">USB1_SSTX_M</text>
<text x="436.2" y="212.1">USB1_SSRX_P</text>
<text x="456.5" y="212.1">[22]</text>
<text x="406.6" y="221.5">USB1_SSTX_P</text>
<text x="436.2" y="217.9">USB1_SSTX_M</text>
<text x="456.2" y="217.9">[22]</text>
<text x="436.2" y="223.4">USB1_SSTX_P</text>
<text x="456" y="223.4">[22]</text>
<text x="406.6" y="229.7">USB1_PWREN</text>
<text x="436.2" y="231.6">USB1_PWREN</text>
<text x="456.5" y="231.6">[21]</text>
</g>
<g font-size="2">
<text x="57.7" y="2.1">5</text>
<text x="167.4" y="2.1">4</text>
<text x="277.1" y="2.1">3</text>
<text x="386.8" y="2.1">2</text>
<text x="496.6" y="2.1">1</text>
<text x=".8" y="56">D</text>
<text x="552.2" y="56">D</text>
<text x=".8" y="158.9">C</text>
<text x="552.2" y="158.9">C</text>
<text x=".8" y="261.7">B</text>
<text x="552.2" y="261.7">B</text>
<text x=".8" y="364.6">A</text>
<text x="552.2" y="364.6">A</text>
<text x="57.7" y="416.3">5</text>
<text x="167.4" y="416.3">4</text>
<text x="277.1" y="416.3">3</text>
<text x="386.8" y="416.3">2</text>
<text x="496.6" y="416.3">1</text>
</g>
<g font-size="1.9">
<text x="473.5" y="408.9">Date:</text>
<text x="473.5" y="412.7">Designed by:</text>
<text x="488.4" y="408.9">Monday, February 17, 2025</text>
<text x="488.6" y="412.7">&lt;designer&gt;</text>
<text x="528.1" y="412.7">Sheet:</text>
<text x="528.4" y="408.9">Rev:</text>
<text x="537.7" y="408.9">1.1</text>
<text x="542.1" y="412.7">of</text>
</g>
</svg>
